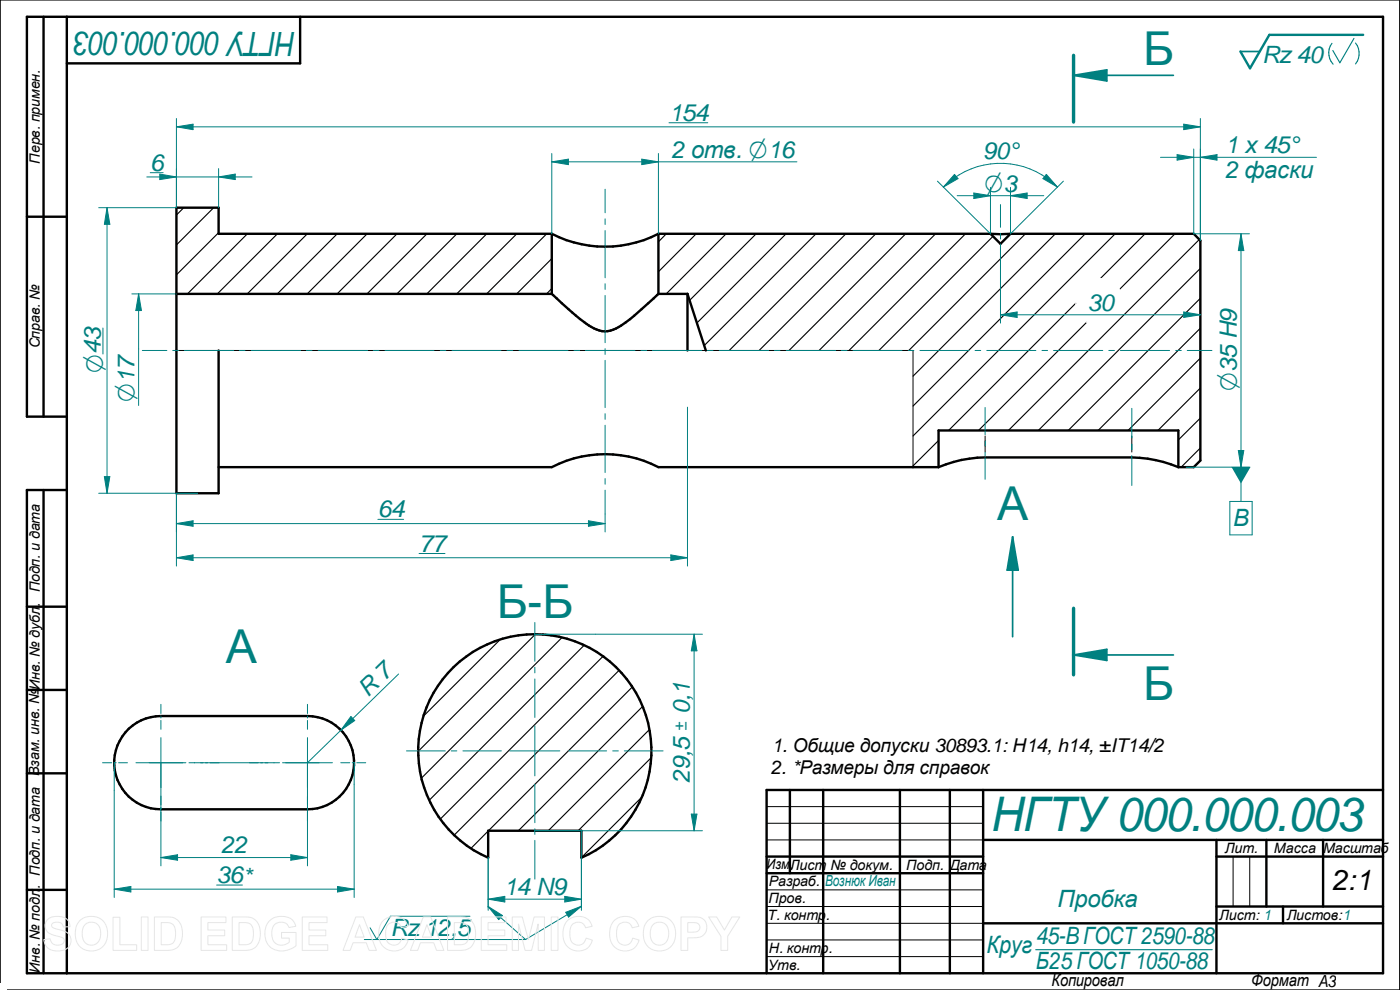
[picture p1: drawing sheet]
<svg xmlns="http://www.w3.org/2000/svg" width="420mm" height="297mm" viewBox="0 0 420 297" stroke-linecap="round" stroke-linejoin="round" font-family="sans-serif">
<g fill="none" stroke="#000" stroke-width=".72">
<path d="M13.1 5v120M20.1 5v287M90.1 5v14h-70M8.1 65h12M165.6 70.1a35.2 35.2 0 0 0 32 0M165.6 70.1h-100v-7.8h-12.7v85.7h12.7v-42.8M165.6 70.1v18.1M197.6 70.1h99.7M197.6 70.1v18.1M297.3 70.1l3 3.1 3-3.1M297.3 70.1h6M303.3 70.1h55l1.9 2.1v66l-1.9 2h-4.7"/>
<path d="M52.9 88.2h112.7M165.6 88.2l1.4 1.3a47.5 47.5 0 0 0 12 9.3 7.2 7.2 0 0 0 7.4-1.1l3.9-3 7.3-6.5M197.6 88.2h8.7M206.3 88.2v17M206.3 88.2l5.5 17M20.1 125h-12v-120h407v287h-407v-145h12M13.1 147v145M65.6 140.2h100a34.8 34.8 0 0 1 32 0h84.1M281.7 140.2a36.2 36.2 0 0 1 13.9-3h44.1a38.4 38.4 0 0 1 13.9 3M281.7 140.2v-11h71.9v11M8.1 182h12M8.1 207h12"/>
<path d="M8.1 232h12M237.1 237v25M247 237v55M270.1 237v55M285.1 237v55M295.1 237v55M415.1 237h-185v55M230.1 257h65M295.1 252h120M365.1 252v40M365.1 257h50M380.1 252v20"/>
<path d="M397.1 252v20M8.1 267h12M230.1 262h65M295.1 277h120M365.1 272h50M385.1 272v5"/>
</g>
<path d="M409.1 10.5h-28.2l-5.8 10-2.8-5" fill="none" stroke="#008080" stroke-width=".72"/>
<path d="M399.7 13a4.9 4.9 0 0 0 .4 6.3M406.3 11.5l-4.2 7.3-2.1-3.6M406.8 12.9a5.1 5.1 0 0 1 0 6.3M310.8 284.9h53" fill="none" stroke="#008080" stroke-width=".34"/>
<path d="M372.3 15.5h5.8" fill="none" stroke="#008080" stroke-width=".51"/>
<g fill="none" stroke="#000" stroke-width=".3">
<path d="M52.9 105.2h221.1v35M295.6 130.8v4.8M339.7 130.8v4.8M230.1 242h65M230.1 247h65M230.1 252h65M370.1 257v15M375.1 257v15M230.1 267h65M230.1 272h65M230.1 277h65M230.1 282h65"/>
<path d="M230.1 287h65"/>
</g>
<g fill="none" stroke="#000" stroke-width=".34">
<path d="M.1 0h420v297h-420M55.1 62.3l-2.2 2.2M64.1 62.3l-11.2 11.2M65.6 69.8l-12.7 12.7M74.2 70.1l-18 18.1M83.3 70.1l-18.1 18.1M92.2 70.1l-18 18.1M101.2 70.1l-18 18.1M110.2 70.1l-18 18.1M119.2 70.1l-18 18.1M128.1 70.1l-18 18.1M137.1 70.1l-18 18.1"/>
<path d="M146.1 70.1l-18 18.1M155.1 70.1l-18 18.1M164.1 70.1l-18.1 18.1M165.6 77.6l-10.5 10.6M200 70.1l-2.4 2.5M208.9 70.1l-11.3 11.4M217.9 70.1l-18 18.1M226.9 70.1l-19.9 20M235.9 70.1l-26.7 26.8M244.9 70.1l-33.6 33.6M253.9 70.1l-35 35.1M262.8 70.1l-35 35.1"/>
<path d="M271.8 70.1l-35 35.1M280.8 70.1l-35 35.1M289.8 70.1l-35 35.1M298 70.9l-34.2 34.3M307.8 70.1l-35.1 35.1M316.7 70.1l-42.7 42.8M325.7 70.1l-51.7 51.7M334.7 70.1l-60.7 60.7M343.7 70.1l-13.4 13.4M352.6 70.1l-16.6 16.7M359.9 71.8l-57.3 57.4M165.6 86.6l-1.6 1.6"/>
<path d="M322.9 91l-38.2 38.2M326.1 96.7l-32.4 32.5M360.2 80.5l-48.6 48.7M360.2 89.5l-39.6 39.7M360.2 98.5l-30.6 30.7M360.2 107.4l-21.7 21.8M360.2 116.4l-12.7 12.8M281.7 132.2l-7.7 7.6M360.2 125.4l-6.6 6.6M360.2 134.4l-5.7 5.8"/>
</g>
<circle cx="330" cy="90.7" r="7.1" fill="none" stroke="#fff" stroke-width=".3"/>
<path d="M314 52.3l3.4 3.8-4.4-2.5z" fill="none" stroke="#008080" stroke-width=".3"/>
<path d="M314 52.3l3.4 3.8-4.4-2.5z" fill="#008080"/>
<path d="M286.5 52.3l1 1.3-4.4 2.5z" fill="none" stroke="#008080" stroke-width=".3"/>
<path d="M286.5 52.3l1 1.3-4.4 2.5z" fill="#008080"/>
<path d="M281.3 54.4l16 15.7M283.1 56.1a24.1 24.1 0 0 1 34.3 0M319.1 54.4l-15.8 15.7M32.1 62.3l.9 5h-1.7z" fill="none" stroke="#008080" stroke-width=".3"/>
<path d="M32.1 62.3l.9 5h-1.7z" fill="#008080"/>
<path d="M31.3 143h1.7l-.9 5z" fill="none" stroke="#008080" stroke-width=".3"/>
<path d="M31.3 143h1.7l-.9 5z" fill="#008080"/>
<path d="M292.3 57.9l5 .8-5 .9zM29.6 62.3h23.3M32.1 62.3v85.7M30.9 98.4v7.8M29.6 148h29.7" fill="none" stroke="#008080" stroke-width=".3"/>
<path d="M292.3 57.9l5 .8-5 .9z" fill="#008080"/>
<path d="M303.3 58.7l5-.8v1.7z" fill="none" stroke="#008080" stroke-width=".3"/>
<path d="M303.3 58.7l5-.8v1.7z" fill="#008080"/>
<path d="M165.6 48.6l5-.8v1.6zM287.3 58.7h26M297.3 56.2v13.9M303.3 56.2v13.9" fill="none" stroke="#008080" stroke-width=".3"/>
<path d="M165.6 48.6l5-.8v1.6z" fill="#008080"/>
<path d="M192.6 47.8l5 .8-5 .8z" fill="none" stroke="#008080" stroke-width=".3"/>
<path d="M192.6 47.8l5 .8-5 .8z" fill="#008080"/>
<path d="M165.6 46.1v24M165.6 48.6h73.6M197.6 46.1v24M372.4 70.1l.9 5.1h-1.7z" fill="none" stroke="#008080" stroke-width=".3"/>
<path d="M372.4 70.1l.9 5.1h-1.7z" fill="#008080"/>
<path d="M371.6 135.2h1.7l-.9 5z" fill="none" stroke="#008080" stroke-width=".3"/>
<path d="M371.6 135.2h1.7l-.9 5z" fill="#008080"/>
<path d="M48 52.2l4.9 .9-4.9 .8zM358.3 70.1h16.7M372.4 70.1v70.1M356 140.2h19" fill="none" stroke="#008080" stroke-width=".3"/>
<path d="M48 52.2l4.9 .9-4.9 .8z" fill="#008080"/>
<path d="M65.6 53.1l5-.9v1.7z" fill="none" stroke="#008080" stroke-width=".3"/>
<path d="M65.6 53.1l5-.9v1.7z" fill="#008080"/>
<path d="M52.9 38.1l5-.8v1.6zM44.1 53.1h31.5M45.1 51.8h3.9M52.9 50.6v11.7M65.6 50.6v11.7" fill="none" stroke="#008080" stroke-width=".3"/>
<path d="M52.9 38.1l5-.8v1.6z" fill="#008080"/>
<path d="M355.3 37.3l4.9 .8-4.9 .8z" fill="none" stroke="#008080" stroke-width=".3"/>
<path d="M355.3 37.3l4.9 .8-4.9 .8z" fill="#008080"/>
<path d="M52.9 35.6v26.7M52.9 38.1h307.3M200.8 36.8h11.6M360.2 35.6v36.6M300.3 94.4l5-.8v1.6z" fill="none" stroke="#008080" stroke-width=".3"/>
<path d="M300.3 94.4l5-.8v1.6z" fill="#008080"/>
<path d="M355.3 93.6l4.9 .8-4.9 .8z" fill="none" stroke="#008080" stroke-width=".3"/>
<path d="M355.3 93.6l4.9 .8-4.9 .8z" fill="#008080"/>
<g fill="none" stroke="#008080" stroke-width=".3">
<path d="M181.6 56.8v7M181.6 65.7v1.7M181.6 69.2v14.2M300.3 61.4v6.8M300.3 70v1.7M300.3 73.2v23.7M181.6 85.1v1.7M181.6 88.6v14.2M300.3 94.4h59.9M42.7 105.2h7.4M51.8 105.2h1.7M55.4 105.2h14.7"/>
<path d="M71.9 105.2h1.7M75.4 105.2h14.8M92 105.2h1.7M95.5 105.2h14.8M112 105.2h1.7M115.6 105.2h14.7M132.1 105.2h1.7M135.6 105.2h14.8M152.2 105.2h1.7M155.7 105.2h14.8M172.2 105.2h1.7M175.8 105.2h14.7"/>
<path d="M181.6 104.6v1.7M181.6 108.1v14.2M192.3 105.2h1.7M195.8 105.2h14.8M212.4 105.2h1.7M215.9 105.2h14.8M232.4 105.2h1.7M236 105.2h14.7M252.5 105.2h1.7M256 105.2h14.8M272.6 105.2h1.7M276.1 105.2h14.7"/>
<path d="M292.6 105.2h1.7M296.2 105.2h14.7M312.7 105.2h1.7M316.2 105.2h14.8M332.8 105.2h1.7M336.2 105.2h14.8M352.8 105.2h1.7M356.3 105.2h7.4M181.6 124.1v1.7M181.6 127.6v14.2M295.6 122.3v8.1M295.6 132.2v1.7"/>
<path d="M295.6 135.7v8.1M339.7 122.5v8.9M339.7 133.2v1.7M339.7 136.7v9M181.6 143.6v1.7M181.6 147.1v7.1M372.4 140.1v10.4"/>
</g>
<path d="M369.6 140.1h5.7l-2.9 5z" fill="#008080"/>
<path d="M369.1 150.5h6.7v10h-6.7z" fill="none" stroke="#008080" stroke-width=".3"/>
<path d="M322.2 22.6v14M322.2 182.5v14" fill="none" stroke="#008080" stroke-width="1"/>
<path d="M.1 295h2v2.1h-2z" fill-rule="evenodd" fill="#fff"/>
<path d="M322.2 22.6h30" fill="none" stroke="#008080" stroke-width=".51"/>
<path d="M322.2 22.6l10-1.6v3.3z" fill="#008080"/>
<path d="M322.2 22.6l10-1.6v3.3z" fill="none" stroke="#008080" stroke-width=".51"/>
<g fill="#fff">
<path d="M341.1 7.5h13.1v14h-13.1z" fill-rule="evenodd"/>
<path d="M.1 295h2v2.1h-2z" fill-rule="evenodd"/>
</g>
<path d="M322.2 196.5h30" fill="none" stroke="#008080" stroke-width=".51"/>
<path d="M322.2 196.5l10-1.7v3.4z" fill="#008080"/>
<path d="M322.2 196.5l10-1.7v3.4z" fill="none" stroke="#008080" stroke-width=".51"/>
<path d="M341.1 198.1h13.1v14h-13.1z" fill-rule="evenodd" fill="#fff"/>
<path d="M322.2 16.6v6M322.2 196.5v6" fill="none" stroke="#008080" stroke-width="1"/>
<path d="M150.1 191.9l-23 23M160.7 190.3l-35.2 35.1M168.7 191.3l-42.2 42.2M175.3 193.6l-46.5 46.5M181 196.9l-48.8 48.8M185.8 201.1l-49.5 49.5M189.8 206.1l-43.2 43.2M192.9 212l-37.3 37.3M194.9 218.9l-30.4 30.4M192.6 239.2l-18.1 18.1M195.4 227.4l-21.9 21.9M146.5 249.3l-5.2 5.3" fill="none" stroke="#000" stroke-width=".34"/>
<path d="M136.1 200.2a35 35 0 0 1 53.5 5.6 35 35 0 0 1-15.1 51.5v-8h-28v8a35 35 0 0 1-10.4-57.1z" fill="none" stroke="#000" stroke-width=".72"/>
<g fill="#fff">
<path d="M147.1 173.3h26.8v14h-26.8z" fill-rule="evenodd"/>
<path d="M147.1 173.3h26.8v14h-26.8z" fill-rule="evenodd"/>
</g>
<path d="M52.9 157.1l5-.8v1.6z" fill="none" stroke="#008080" stroke-width=".3"/>
<path d="M52.9 157.1l5-.8v1.6z" fill="#008080"/>
<path d="M176.6 156.3l5 .8-5 .8z" fill="none" stroke="#008080" stroke-width=".3"/>
<path d="M176.6 156.3l5 .8-5 .8z" fill="#008080"/>
<path d="M39.6 88.2h13.3M41.6 88.2v16.5M52.9 148v11.6M52.9 157.1h128.7M113.4 155.8h7.7M181.6 154.2v5.4" fill="none" stroke="#008080" stroke-width=".3"/>
<path d="M41.6 88.2l.8 5h-1.6z" fill="#008080"/>
<path d="M360.2 47.2l5-.8v1.6zM41.6 88.2l.8 5h-1.6zM41.6 104.7v17" fill="none" stroke="#008080" stroke-width=".3"/>
<path d="M360.2 47.2l5-.8v1.6z" fill="#008080"/>
<path d="M353.3 46.4l5 .8-5 .8z" fill="none" stroke="#008080" stroke-width=".3"/>
<path d="M353.3 46.4l5 .8-5 .8z" fill="#008080"/>
<path d="M348.3 47.2h46.8M358.3 44.7v25.4M360.2 44.7v27.5M146.5 269.8l5-.9v1.7z" fill="none" stroke="#008080" stroke-width=".3"/>
<path d="M146.5 269.8l5-.9v1.7z" fill="#008080"/>
<path d="M169.5 268.9l5 .9-5 .8z" fill="none" stroke="#008080" stroke-width=".3"/>
<path d="M169.5 268.9l5 .9-5 .8z" fill="#008080"/>
<g fill="none" stroke="#008080" stroke-width=".3">
<path d="M160.5 186.8v11.6M160.5 190.3h18.3M208.3 190.3l.9 5h-1.7zM160.5 200.2v1.7M160.5 203.7v11.6M160.5 217.8v15M122 225.3h11.6M135.4 225.3h1.7M138.9 225.3h11.6M153 225.3h15M160.5 235.3v11.5M170.5 225.3h11.6"/>
<path d="M183.9 225.3h1.7M187.4 225.3h11.6M146.5 257.3v15M160.5 248.7v1.7M160.5 252.1v11.7M174.5 253.3v19M141 274.9h-23.8l-4.1 7-2-3.5M146.5 269.8h28M109.3 281.9h48.4"/>
</g>
<path d="M208.3 190.3l.9 5h-1.7z" fill="#008080"/>
<path d="M207.5 244.3h1.7l-.9 5z" fill="none" stroke="#008080" stroke-width=".3"/>
<path d="M207.5 244.3h1.7l-.9 5z" fill="#008080"/>
<path d="M178.8 190.3h32M208.3 190.3v59M146.5 257.3v15.8M160.5 249.3h50.3M174.5 249.3v23.8M146.5 272l11.2 9.9" fill="none" stroke="#008080" stroke-width=".3"/>
<path d="M146.5 272l4.3 2.7-1.1 1.2z" fill="#008080"/>
<path d="M146.5 272l4.3 2.7-1.1 1.2zM174.5 271.9l-16.8 10" fill="none" stroke="#008080" stroke-width=".3"/>
<path d="M169.8 273.7l4.7-1.8-3.9 3.3z" fill="#008080"/>
<path d="M169.8 273.7l4.7-1.8-3.9 3.3z" fill="none" stroke="#008080" stroke-width=".3"/>
<path d="M.1 295h2v2.1h-2z" fill-rule="evenodd" fill="#fff"/>
<path d="M303.9 161.1v30" fill="none" stroke="#008080" stroke-width=".51"/>
<path d="M303.9 161.1l1.7 10h-3.4z" fill="#008080"/>
<path d="M303.9 161.1l1.7 10h-3.4z" fill="none" stroke="#008080" stroke-width=".51"/>
<path d="M297.3 144.1h13.3v14h-13.3z" fill-rule="evenodd" fill="#fff"/>
<path d="M38.6 218.7a14 14 0 0 1 9.7-3.9h44a14 14 0 0 1 14 14 14 14 0 0 1-14 14h-44a14 14 0 0 1-13-8.8 14 14 0 0 1 3.3-15.3z" fill="none" stroke="#000" stroke-width=".72"/>
<g fill="#fff">
<path d="M61.9 187h17.3v14h-17.3z" fill-rule="evenodd"/>
<path d="M61.9 187h17.3v14h-17.3z" fill-rule="evenodd"/>
</g>
<path d="M52.9 167.3l5-.8v1.7z" fill="none" stroke="#008080" stroke-width=".3"/>
<path d="M52.9 167.3l5-.8v1.7z" fill="#008080"/>
<path d="M201.3 166.5l5 .8-5 .9z" fill="none" stroke="#008080" stroke-width=".3"/>
<path d="M201.3 166.5l5 .8-5 .9z" fill="#008080"/>
<g fill="none" stroke="#008080" stroke-width=".3">
<path d="M206.3 122.2v47.6M52.9 148v21.8M52.9 167.3h153.4M125.8 166.1h7.8M48.3 211.3v2.8M48.3 214.8v.6M48.3 216.2v2.6M92.3 211.3v2.8M92.3 214.8v.6M92.3 216.2v2.6M105.3 215l1.2 1.2-4.2 2.9zM30.8 228.9h2.7"/>
<path d="M34.2 228.9h.7M35.6 228.9h2.7M40.8 228.9h15M48.3 221.3v15M48.3 238.8v2.7M56.7 228.9h27.2M84.8 228.9h15M92.3 221.3v15M92.3 238.8v2.7M102.3 228.9h2.7M105.7 228.9h.6M107 228.9h2.8"/>
<path d="M48.3 242.2v.7M48.3 243.6v2.7M92.3 242.2v.7M92.3 243.6v2.7"/>
</g>
<path d="M105.3 215l1.2 1.2-4.2 2.9z" fill="#008080"/>
<path d="M119.6 202.2l-27.3 26.7M48.3 257.3l5-.8v1.6z" fill="none" stroke="#008080" stroke-width=".3"/>
<path d="M48.3 257.3l5-.8v1.6z" fill="#008080"/>
<path d="M87.3 256.5l5 .8-5 .8z" fill="none" stroke="#008080" stroke-width=".3"/>
<path d="M87.3 256.5l5 .8-5 .8z" fill="#008080"/>
<path d="M34.3 228.9v8.2M48.3 228.9v30.9M92.3 228.9v30.9M106.3 228.9v6.4M48.3 257.3h44M34.3 266.8l5-.8v1.6z" fill="none" stroke="#008080" stroke-width=".3"/>
<path d="M34.3 266.8l5-.8v1.6z" fill="#008080"/>
<path d="M101.3 266l5 .8-5 .8z" fill="none" stroke="#008080" stroke-width=".3"/>
<path d="M101.3 266l5 .8-5 .8z" fill="#008080"/>
<path d="M34.3 237.1v32.2M106.3 235.3v34M34.3 266.8h72M65 265.6h7.8" fill="none" stroke="#008080" stroke-width=".3"/>
<g fill="none" stroke="#e6e6e6" stroke-width=".3">
<path d="M14.2 276a4.8 4.8 0 0 1 6.2 .1l.4 .9 .2 1-2 .1a1.98 1.98 0 0 0-1.5-1.4 1.98 1.98 0 0 0-2 .7 1.32 1.32 0 0 0 1.6 1.4l.5 .1a4 4 0 0 1 3.6 2.5 3.3 3.3 0 0 1-3.9 3.9 3.6 3.6 0 0 1-4.1-3.4l1.9-.2a2.26 2.26 0 0 0 1.8 1.9 2.26 2.26 0 0 0 2.4-1.1 1.29 1.29 0 0 0-1.5-1.5 4.7 4.7 0 0 1-4.1-2.3l-.1-1.3zM23.9 276.2a5 5 0 0 1 6.2-.5 5 5 0 0 1 2.1 5.7 4.9 4.9 0 0 1-6 3.8 4.9 4.9 0 0 1-3.5-6.2l.3-1.4zM25.4 277.5a2.82 2.82 0 0 1 3.4-.5 2.82 2.82 0 0 1 1.4 3.1 2.81 2.81 0 0 1-1.5 3.2 2.81 2.81 0 0 1-3.5-.9 4.9 4.9 0 0 1 .2-4.9zM33.9 275.2h2.1v8.3h5v1.7h-7.1zM42.4 275.1h2v10.1h-2zM46.3 275.1h3.7a4.3 4.3 0 0 1 4.8 5.1 4.3 4.3 0 0 1-4.6 5h-3.9zM48.4 276.8a4.7 4.7 0 0 1 3.5 .6 5 5 0 0 1-.2 5.7l-1.1 .3-2.2 .1zM60.4 275.1h7.4v1.7h-5.4v2.3h5v1.7h-5v2.7h5.6v1.7h-7.6zM69.7 275.1h3.7a4.3 4.3 0 0 1 4.7 5.1 4.3 4.3 0 0 1-4.6 5h-3.8zM71.7 276.8a4.7 4.7 0 0 1 3.6 .6 5 5 0 0 1-.2 5.7l-1.1 .3-2.3 .1zM80.9 276.2a5.3 5.3 0 0 1 7.2 .3l.7 1.4-2.1 .4a2.74 2.74 0 0 0-3.3-1.5 2.74 2.74 0 0 0-1.8 3.2 3.1 3.1 0 0 0 1.6 3.3 3.1 3.1 0 0 0 3.6-.6v-1.2h-2.3v-1.7h4.3v4a5.9 5.9 0 0 1-8.5-.6 6 6 0 0 1 .6-7zM90.7 275.1h7.5v1.7h-5.5v2.3h5.1v1.7h-5.1v2.7h5.7v1.7h-7.7z"/>
<path d="M106.8 275.1h2.2l4 10.1h-2.2l-.9-2.3h-4l-.8 2.3h-2.2zM107.9 277.5l1.4 3.7h-2.8zM114.9 276.3a4.4 4.4 0 0 1 7.5 1.6l-2 .5a2.41 2.41 0 0 0-2.8-1.6 2.41 2.41 0 0 0-1.9 2.7 3.3 3.3 0 0 0 1.7 4 2.35 2.35 0 0 0 3.2-2l1.9 .6a4.5 4.5 0 0 1-5.3 3.1 4.5 4.5 0 0 1-3.5-5l.4-2.5zM127 275.1h2.3l3.9 10.1h-2.2l-.8-2.3h-4l-.9 2.3h-2.1zM128.1 277.5l1.4 3.7h-2.7zM134.3 275.1h3.7a4.3 4.3 0 0 1 4.7 5.1 4.3 4.3 0 0 1-4.6 5h-3.8zM136.3 276.8a4.7 4.7 0 0 1 3.6 .6 5 5 0 0 1-.2 5.7l-1.1 .3-2.3 .1zM144.4 275.1h7.5v1.7h-5.4v2.3h5v1.7h-5v2.7h5.6v1.7h-7.7zM153.7 275.1h3l1.9 6.8 1.7-6.8h3.1v10.1h-1.9v-8l-2 8h-1.9l-2-8v8h-1.9zM165.4 275.1h2.1v10.1h-2.1zM170.2 276.3a4.4 4.4 0 0 1 7.5 1.6l-2 .5a2.41 2.41 0 0 0-2.8-1.6 2.41 2.41 0 0 0-1.9 2.7 3.3 3.3 0 0 0 1.7 4 2.35 2.35 0 0 0 3.2-2l1.9 .6a4.5 4.5 0 0 1-5.3 3.1 4.5 4.5 0 0 1-3.6-5l.5-2.5zM184.2 276.3a4.4 4.4 0 0 1 7.5 1.6l-2 .5a2.41 2.41 0 0 0-2.8-1.6 2.41 2.41 0 0 0-1.9 2.7 3.3 3.3 0 0 0 1.7 4 2.35 2.35 0 0 0 3.2-2l1.9 .6a4.5 4.5 0 0 1-5.3 3.1 4.5 4.5 0 0 1-3.5-5l.4-2.5z"/>
<path d="M194.4 276.2a5 5 0 0 1 6.2-.5 5 5 0 0 1 2.1 5.7 4.9 4.9 0 0 1-6.1 3.8 4.9 4.9 0 0 1-3.5-6.2l.4-1.4zM195.9 277.5a2.82 2.82 0 0 1 3.4-.5 2.82 2.82 0 0 1 1.4 3.1 2.81 2.81 0 0 1-1.6 3.2 2.81 2.81 0 0 1-3.4-.9 4.9 4.9 0 0 1 .2-4.9zM204.4 275.1h3.2a3.8 3.8 0 0 1 4.1 1.4 3.3 3.3 0 0 1-.2 3.6 3.3 3.3 0 0 1-3.2 1.3h-1.9v3.8h-2zM206.4 276.8a4.8 4.8 0 0 1 3.1 .4 1.49 1.49 0 0 1 .3 1.8 1.49 1.49 0 0 1-1.7 .7h-1.7zM212.7 275.1h2.4l2.3 4 2.3-4h2.3l-3.6 5.8v4.3h-2v-4.3z"/>
</g>
<text font-size="14.3" fill="#008080" x="297.6" y="249.3">НГТУ000.000.003</text>
<g font-size="14" fill="#008080">
<text x="343.1" y="19.5">Б</text>
<text x="299.2" y="156.1">А</text>
<text x="149.1" y="185.3">Б-Б</text>
<text x="67.8" y="199.1">А</text>
<text x="343.1" y="210.1">Б</text>
</g>
<text font-size="10" fill="#008080" x="88.6" y="9.7" transform="rotate(180 88.6 9.7)">НГТУ000.000.003</text>
<text font-size="8.6" x="399.8" y="267">2:1</text>
<g font-size="7.7" fill="#008080">
<text x="295.5" y="57.5">O3</text>
<text x="30.9" y="111.9" transform="rotate(-90 30.9 111.9)">O43</text>
<text x="371.2" y="117.3" transform="rotate(-90 371.2 117.3)">O35 H9</text>
<text x="40.4" y="120.7" transform="rotate(-90 40.4 120.7)">O17</text>
</g>
<g font-size="7.2" fill="#008080">
<text x="378.8" y="18.8">Rz 40</text>
<text x="200.8" y="36.2">154</text>
<text x="201.5" y="47.3">2 отв. O16</text>
<text x="295" y="47.8">90°</text>
<text x="367.7" y="46">1 x 45°</text>
<text x="45.1" y="51.2">6</text>
<text x="367.7" y="53.5">2 фаски</text>
<text x="326.4" y="93.2">30</text>
<text x="113.4" y="155.2">64</text>
<text x="370.1" y="157.9">В</text>
<text x="125.8" y="165.5">77</text>
<text x="110.4" y="209.4" transform="rotate(-44 110.4 209.4)">R 7</text>
<text x="207" y="235" transform="rotate(-90 207 235)">29,5 u 0,1</text>
<text x="66.4" y="256">22</text>
<text x="65" y="264.9">36*</text>
<text x="151.2" y="268.5">14 N9</text>
<text x="317.4" y="272.1">Пробка</text>
<text x="117.2" y="280.9">Rz 12,5</text>
<text x="296.1" y="285.8">Круг</text>
<text x="310.9" y="283.4">45-B ГОСТ2590-88</text>
<text x="310.9" y="290.9">Б25 ГОСТ1050-88</text>
</g>
<g font-size="5.7">
<text x="231.6" y="225.8">1. Общие допуски 30893.1: Н14, h14, ±IT14/2</text>
<text x="231.3" y="232.3">2. *Размеры для справок</text>
</g>
<g font-size="5">
<text x="315.6" y="296">Копировал</text>
<text x="375.5" y="295.9">Формат A3</text>
</g>
<text font-size="4.6" fill="#008080" x="247.7" y="265.8">Вознюк Иван</text>
<g font-size="4.3">
<text x="12" y="49.1" transform="rotate(-90 12 49.1)">Перв. примен.</text>
<text x="12" y="104.6" transform="rotate(-90 12 104.6)">Справ. №</text>
<text x="12" y="177.8" transform="rotate(-90 12 177.8)">Подп. и дата</text>
<text x="11.7" y="232.8" transform="rotate(-90 11.7 232.8)">Взам. инв. №Инв. № дубл.</text>
<text x="367.6" y="255.9">Лит.</text>
<text x="382.3" y="255.9">Масса Масштаб</text>
<text x="230.1" y="260.8">Изм.Лист № докум.</text>
<text x="271.9" y="260.9">Подп. Дата</text>
<text x="12" y="266.8" transform="rotate(-90 12 266.8)">. Подп. и дата</text>
<text x="230.7" y="265.9">Разраб.</text>
<text x="230.4" y="275.9">Т. контр</text>
<text x="230.7" y="270.9">Пров.</text>
<text x="247.8" y="275.9">.</text>
<text x="365.9" y="275.9">Лист: 1</text>
<text x="386.2" y="275.9">Листов:1</text>
<text x="230.7" y="285.9">Н. контр.</text>
<text x="12" y="291.8" transform="rotate(-90 12 291.8)">Инв. № подл</text>
<text x="230.6" y="290.9">Утв.</text>
</g>
</svg>
